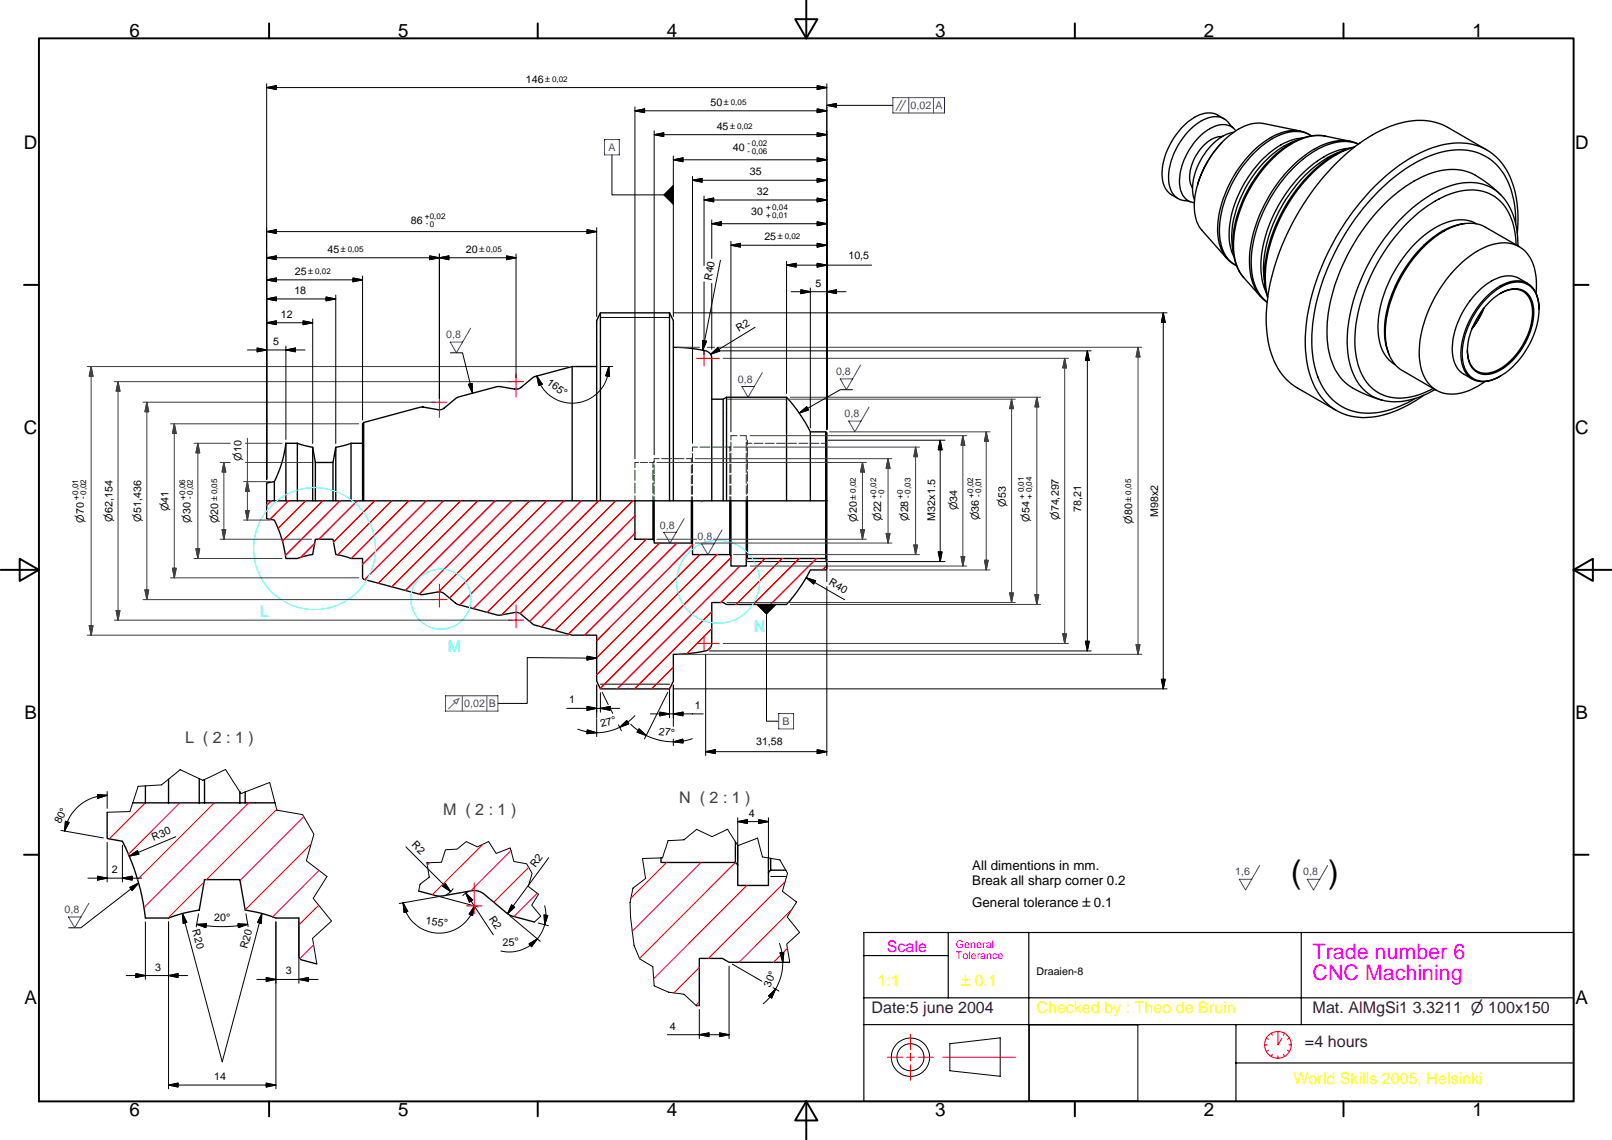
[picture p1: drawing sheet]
<svg xmlns="http://www.w3.org/2000/svg" width="420mm" height="297mm" viewBox="0 0 420 297" stroke-linecap="round" stroke-linejoin="round" font-family="sans-serif">
<g fill="none" stroke="#000" stroke-width=".26">
<path d="M69.5 22.8l2.5-.5v1zM69.5 21.8v103.1M69.5 22.8h146M165.5 28.9l2.5-.5v1zM165.5 28.9h50M165.5 27.9v91.6M170.5 35.1l2.5-.5v1zM170.5 35.1h45M170.5 34.1v84.4M213 22.3l2.5 .5-2.5 .5zM213 34.6l2.5 .5-2.5 .5zM213 28.4l2.5 .5-2.5 .5z"/>
<path d="M215.5 27.5l2.5-.6v1zM215.5 21.8v90M215.5 27.5h17.2M153 59.8l2.5 .5-2.5 .5zM155.5 59.3v23.2M159.5 40.4v10.4h13.5M175.5 41.6l2.5-.5v1zM175.5 41.6h40M175.5 40.6v41.9M180.5 47l2.5-.5v1zM180.5 47h35M180.5 46v69.5"/>
<path d="M183.5 52.1l2.5-.5v1zM183.5 52.1h32M183.5 51.1v18.1M185.5 58.3l2.5-.5v1zM185.5 58.3h30M185.5 57.3v10.1M213 57.8l2.5 .5-2.5 .5zM213 41.1l2.5 .5-2.5 .5zM213 51.6l2.5 .5-2.5 .5zM213 46.5l2.5 .5-2.5 .5zM69.5 77.9l2.5-.5v1zM69.5 72.9l2.5-.5v1z"/>
<path d="M69.5 60.3l2.5-.5v1zM69.5 67.2l2.5-.5v1zM69.5 77.9h18M69.5 72.9h25M69.5 60.3h86M69.5 67.2h65M85 77.4l2.5 .5-2.5 .5zM87.5 76.9v38.6M92 72.4l2.5 .5-2.5 .5zM94.5 71.9v37.6M112 66.7l2.5 .5-2.5 .5zM114.5 67.2l2.5-.5v1z"/>
<path d="M114.5 66.2v37.6M132 66.7l2.5 .5-2.5 .5zM134.5 66.2v32.2M183.5 73.4v15.5M185.5 73.9v17.1M187.8 67.8l-4.6 23.4M190.5 63.9l2.5-.5v1zM190.5 63.9h25M190.5 62.9v49.6M205 69.1l2.5-.5v1zM205 69.1h22.2M205 68.1v34.4"/>
<path d="M206.2 76h14.3M208.7 75.5l2.5 .5-2.5 .5zM211.2 75v36.5M213 68.6l2.5 .5-2.5 .5zM213 63.4l2.5 .5-2.5 .5zM215.5 76l2.5-.5v1zM64.5 91.2h15M67 90.7l2.5 .5-2.5 .5zM69.5 84.1l2.5-.5v1zM69.5 84.1h12M74.5 91.2l2.5-.5v1zM74.5 90.2v24.3"/>
<path d="M79 83.6l2.5 .5-2.5 .5zM81.5 83.1v32.4M117.4 91.9h3.2l2.6 10.6M139.9 98l1.4 2.1-.9 .4zM156.5 82.7h18M156.5 95.5h3.2M158.7 95.5l.2 2.5-1-.1zM158.7 95.5a9.7 9.7 0 0 1-2 5.8 9.6 9.6 0 0 1-15.8-1l-1-2.3M175.5 81.5h128.7M183.2 88.7l1 .2-1 2.3zM183.5 91.2v1.2M185.2 92.3l1.9-1.7 .5 .9z"/>
<path d="M187.5 91.4h96.9M196.8 85.3l-11.6 7M283.4 91.4l.5 2.5h-1zM283.4 91.4v78.2M303.2 81.5l.5 2.5h-1zM303.2 81.5v98M122.1 100.1l1-.2 .1 2.6zM208.3 107.6l2-1.6 .4 .8zM215.8 114.7h30.5M222.2 101.5h-3.2l-10.7 6.1M245.1 114.7l.4 2.5h-1zM245.1 114.7v31.6"/>
<path d="M194.8 146.3h20.4M210.2 150.5l2.4 .8-.5 .9zM210.2 150.5l10 5.8M215.5 146.8v4.8M215.5 152.9v43.9M215.8 146.3h30.5M244.5 143.8h1l-.4 2.5zM153 171l2.5 .5-2.5 .5zM155.5 171.5l-18.1-.2v12h-7.6M155.5 178.5v8.6M156.5 178.3h18M174.5 179.3v7.7"/>
<path d="M175.5 179.5h128.7M175.5 178.5v10.8M183.9 170.6v26.2M184.9 169.6h99.5M199.8 160v27.9h3.2M282.9 167.1h1l-.5 2.5zM302.7 177h1l-.5 2.5zM147.7 184.6h13.8M153 184.1l2.5 .5-2.5 .5zM153.1 190.2l2.4 .7-2.5 .3zM155.5 187.4v4.5M156.5 184.6l2.5-.5v1z"/>
<path d="M156.5 180.5v5.1M157 180.4l1.5 3.2M158.9 184.3l.8 1.6M161.2 188.9l.8 1.5M161.5 189.5l1.9-1.8 .5 .9zM164.4 188.7a15.7 15.7 0 0 0 16 3.8M165.5 186.5a13.5 13.5 0 0 1-14.9 3.5M166.6 189.9l1.8 1.7-2.3-.8zM169.5 186h13.8M172 185.5l2.5 .5-2.5 .5zM174.1 180.4l-6.1 12.1M175.5 186l2.5-.5v1z"/>
<path d="M175.5 193.3l2.5-.7v1zM175.5 192.6v1.7M183.9 195.9l2.5-.6v1.1zM183.9 195.9h31.6M213 195.3l2.5 .6-2.5 .5zM15.9 216.4l11 1.9M17 214l1 .3-1.2 2.2zM25.4 207l2.5 .2-2.4 .8zM27.9 211.6l6-.1 1.8-5.7a.83 .83 0 0 1 1.1-.9l5.3-.4 4.9-3.9 5.9 2.7 5.9-2.8 4 6.3 7.5-2.9 1.9 7.2 6.7 1.2 2.9 5.1-1.9 6.9 5.3 4.1-3.6 5.7 4.8 5.9-4.9 4.5 1.1 6.7M27.9 207.2a11.3 11.3 0 0 0-8.1 3.5l-1.1 1.3a12.7 12.7 0 0 0-1.9 4.5M27.9 206.2v4.4M27.9 219.5v10.3"/>
<path d="M45.8 218l-12.1 5.1M192.3 214.1l2.5-.5v1zM192.3 214.1h8M192.3 213.1v11.2M197.8 213.6l2.5 .5-2.5 .5zM200.3 213.1v13.2M22.9 228.8h14M25.4 228.3l2.5 .5-2.5 .5zM31.9 228.8l2.5-.5v1zM31.9 220.2v9.6M33.7 223.1l2.1-1.4 .4 .9zM33.8 231.2l2.3-1.1-1.7 1.9z"/>
<path d="M36.1 230.1l-15 11.6h-3.2M47.6 238l1.1 2.3-1 .3zM47.6 238l10.3 38.7 10.4-38.7M51.7 238.1l-.6 3.4M64.1 238.1l.6 3.3M68.3 238l-.2 2.6-.9-.3zM105.1 235.2l1.2 2.3-1 .3zM105.1 235.2a9.5 9.5 0 0 0 2.9 5.4 9.5 9.5 0 0 0 14.7-2.2l1-2.3M105.8 220.7l11.7 11.6M109.1 232.2l.4-1.8 2.4-1.8-.6-3.8 3.8-.1 1-3.3 3-.1 2.4-2 2.9 1.4 2.9-1.4 2 3.1 3.7-1.5 1 3.6 3.3 .6 1.4 2.5-1 3.4 2.7 2-1.8 2.8 2.4 2.9-1.7 1.5M114.3 233.6l-10.2 1.8M114.6 233.6l8.9 2.4"/>
<path d="M115.3 230.9l.8-.7 1.4 2.1zM118.1 231.5l-.6 .8-1.2 .8M121.4 232.7l1.8 1.8-.8 .6zM121.4 232.7l7.2 10.9M122 232.4l-1.4 1M123.6 236l1.1 .3M123.7 236.1l-.5 2.5-.9-.4zM132.8 238.6l8 6.7M133.3 235.8l.8 .6-1.8 1.7zM141.8 238.4l1 .1-.8 2.5zM142 236l.1 .6a9.4 9.4 0 0 1-.3 5l-.6 1.3a9.3 9.3 0 0 1-4.3 4.2 9.3 9.3 0 0 1-6.4 .7M143 223.5l-10.7 14.6"/>
<path d="M200.9 228.4h3.9M32.9 254.2h16M35.4 253.7l2.5 .5-2.5 .5zM37.9 240.2v15M43.9 254.2l2.5-.5v1zM43.9 240.2v43.5M51.3 240.9a37.6 37.6 0 0 0 13.3 0M51.3 240.9l2.5-.2-.2 1-1.1-.4M51.3 240.9l.9 .3M64.6 240.9l-2.6-.2 .2 1 1.1-.4M64.6 240.9l-.9 .3M66.9 255.2h16"/>
<path d="M69.4 254.7l2.5 .5-2.5 .5zM71.9 240.2v43.5M77.9 255.2l2.5-.5v1zM77.9 240.2v16M137.9 245.9l2.2-1.3-1.6 2.1zM140.3 240.5l2.6 .7M190 251.7v18.9M190.9 251.2l7.7 4.5M200.3 259.5l1.9-1.8-1.1 2.4zM201.5 257.3l1.5 .9M203.2 245.8a14 14 0 0 1-4.2 15.7M203.3 248.3l1-.1-.3 2.5z"/>
<path d="M205.7 250.7l-.6-4.7 3.3-3-3.2-4.1 2.4-3.9-3.7-2.8 1.4-4.7-2-3.4-4.6-.8-1.2-4.9-5.1 1.9-2.8-4.2-4 1.9-4-1.9-3.3 2.7-4.2 .2-1.4 4.5-5.2 .2 .8 5.2-3.3 2.5-.8 3.7 .1 3.8 1 7.4 1.4 3.5 3.4 2.1 .4 5 3.8 1.6 4 .6 3.2 3 .8-.1M174 269.6h16M182.3 269.6l2.5-.5v1zM182.3 263v7.6M187.5 269.1l2.5 .5-2.5 .5zM247.6 271.9l13.1-1.5v10l-13.1-1.4zM268.3 267.1h28.3v19.8h-28.3zM43.9 282.7l2.5-.5v1zM43.9 282.7h28M69.4 282.2l2.5 .5-2.5 .5z"/>
<circle cx="237.3" cy="275.5" r="5"/>
<circle cx="237.3" cy="275.5" r="3.5"/>
</g>
<g fill="none" stroke="#008000" stroke-width=".26">
<path d="M171.8 119.5h-1.3v1.1M172.5 119.5h2.5M175.7 119.5h2.6M178.9 119.5h1.3M180.2 119.5v1.1M180.3 119.4l-.1 .1M180.5 118.2v2.2M180.5 119.2l-.1 .1M181.8 116.5h-1.3v1.1M182.4 116.5h2.6M185.7 116.5h2.5M188.9 116.5h1.3"/>
<path d="M190.2 116.5v1.1M190.2 118.2v2.2M190.3 116.4l-.1 .1M190.5 115.2v2.3M190.5 118v2.3M190.5 116.2l-.1 .1M192.1 113.5h-1.6v1.2M192.9 113.5h1.6v1.2M194.5 118v2.3M194.6 115.3l-.1-.1v2.3M194.7 115.4l1.3 .1M194.8 114.7v1.3"/>
<path d="M194.8 116.6v2.5M194.8 119.8v2.5M196.6 115.5h2.3M199.5 115.5h2.3M202.4 115.5h2.3M205.3 115.5h2.3M208.2 115.5h2.4M211.1 115.5h2.4M215.3 115.4l-1.3 .1M215.5 115.2l-.1 .1M165.5 122.5v2.7M165.5 125.8v2.7"/>
<path d="M165.5 129.2v1.3M166.4 120.5h-.9v1.3M166.9 120.5h1.9M169.3 120.5h.9M170.2 120.5v1.3M170.2 122.5v2.7M170.2 125.8v2.7M170.2 129.2v1.3M170.3 120.4l-.1 .1M170.5 121.2v2.2M170.5 123.9v2.2M170.5 126.7v2.1"/>
<path d="M170.5 129.4v1.1M170.5 120.2l-.1 .1M180.2 121.2v2.2M180.2 123.9v2.2M180.2 126.7v2.1M180.2 129.4v1.1M180.5 121v2.2M180.5 123.8v2.2M180.5 126.6v2.2M180.5 129.4v1.1M190.2 121v2.2M190.2 123.8v2.2"/>
<path d="M190.2 126.6v2.2M190.2 129.4v1.1M190.5 120.9v2.2M190.5 123.7v2.3M190.5 126.5v2.3M190.5 129.4v1.1M194.5 120.9v2.2M194.5 123.7v2.3M194.5 126.5v2.3M194.5 129.4v1.1M194.8 122.9v2.6M194.8 126.1v2.5"/>
<path d="M194.8 129.2v1.3M215.2 145.5v.3M215.2 146v.3"/>
</g>
<g fill="none" stroke="#000" stroke-width=".36">
<path d="M318.5 37.1a27.1 27.1 0 0 0-6.4 11M318.5 35.6a7.6 7.6 0 0 0-6 3.8 11.4 11.4 0 0 0-2.3 8.3l.6 1.3M319.1 31l-1.7-1a6.7 6.7 0 0 0-7.2 1.3 18.6 18.6 0 0 0-7.3 14.8 5.5 5.5 0 0 0 2.5 4.7l1.7 .9M321.5 33.4l-.7-.7a5.1 5.1 0 0 0-4.3-2.3 13.2 13.2 0 0 0-9 6.7 15.7 15.7 0 0 0-2.6 11.6 5 5 0 0 0 4.7 3.7l.8 .2M321.6 34.5a13.5 13.5 0 0 0-8.9 7.6 12.4 12.4 0 0 0-1.3 10.1M322.1 34.1a4.6 4.6 0 0 0-6.2-.8 16.7 16.7 0 0 0-8.4 15.4 4.4 4.4 0 0 0 3.8 4.1M338.6 36.3a29 29 0 0 0-13.4 13.3 28.3 28.3 0 0 0-3.7 16.4M338.6 36.3a25.4 25.4 0 0 0-14 12.8 25.9 25.9 0 0 0-3.1 16.9M338.9 34.1l1.8 .6 1.1 .7a9.1 9.1 0 0 0-9.4 .3 30.2 30.2 0 0 0-14.6 25.1 9.6 9.6 0 0 0 3.9 8.1l.6 .3-1.2-.6-1.4-1.3M338.9 34.1a12.9 12.9 0 0 0-10 3.3 30.8 30.8 0 0 0-11.5 23 11.3 11.3 0 0 0 2.3 6.9M338.9 34.1l-9.6-1.9a11.6 11.6 0 0 0-9.2 3.4 26 26 0 0 0-8.8 18 9.5 9.5 0 0 0 2 6.4l6.4 7.3M339.5 36a17.7 17.7 0 0 0-11.5 6.7 28.5 28.5 0 0 0-7.6 19.9l.6 3 .6 1.3"/>
<path d="M345.4 35.5a14.5 14.5 0 0 0-11 3.5 35 35 0 0 0-12.9 24.2 13.2 13.2 0 0 0 2.6 9.1M345.4 35.5l-.8-.2a12.4 12.4 0 0 0-6 1M345.4 35.5l6.5 1.3M350.4 39.1a34.2 34.2 0 0 0-15.9 15.4 33.8 33.8 0 0 0-4.7 20.3M350.4 39.1a29.9 29.9 0 0 0-15.3 12.9 33.6 33.6 0 0 0-5.7 19.9l.4 2.9M351.8 38.6a20.4 20.4 0 0 0-12.4 6.7 36.6 36.6 0 0 0-10.8 24.2 15.2 15.2 0 0 0 1.4 6.7M351.9 36.8a14.7 14.7 0 0 0-11.1 3.2 37.5 37.5 0 0 0-15.1 27.8 13.7 13.7 0 0 0 2.8 9.4M351.9 36.8l2.2 .7M353 38.4a27.6 27.6 0 0 0-13.4 9.4 40 40 0 0 0-9.8 24.9l.2 2.9 .4 1.8M353.1 38.2l-2.7 .9M354 37.6a12.3 12.3 0 0 0-11 1.6 37 37 0 0 0-16.9 29.5 12.2 12.2 0 0 0 4.2 10M387.5 39.1l-10.2-5.9a17.5 17.5 0 0 0-15.2-.2 49.6 49.6 0 0 0-21.5 18.9 59 59 0 0 0-10.6 31.2 22.3 22.3 0 0 0 5.3 15.8l2.8 2.2 10.2 5.9"/>
<path d="M381.8 58.3a19.4 19.4 0 0 0-12.1 7 32.6 32.6 0 0 0-8.8 21.8l.3 2.5 .9 2.8M384.9 58.3a9.6 9.6 0 0 0-9.2 .2 31.9 31.9 0 0 0-15.1 18.5 19.9 19.9 0 0 0-.2 14.5 8.2 8.2 0 0 0 3.3 3.5M391.1 50.7a12 12 0 0 0-12.2-2.5 35.4 35.4 0 0 0-17.6 13.3 48.1 48.1 0 0 0-10.2 27.7 17.1 17.1 0 0 0 4.9 12.8l1.9 1.4 2.3 .8M391.1 50.7a23.5 23.5 0 0 0-9.6-6.3 18.6 18.6 0 0 0-14 3.4 50.6 50.6 0 0 0-20.6 30.2 27.5 27.5 0 0 0 1.1 18.2 13.1 13.1 0 0 0 7 6.1l5.2 1.9M391.1 50.7a18.4 18.4 0 0 1 4.5 13.4M395.1 58.4a21.3 21.3 0 0 0-4.9-15.4 14.2 14.2 0 0 0-14.4-3.4 38.6 38.6 0 0 0-18.6 12.5 61.8 61.8 0 0 0-15.1 32.4 26 26 0 0 0 3.1 17.1 13.6 13.6 0 0 0 15.3 5.6 27.7 27.7 0 0 0 8.4-3.4M321.5 66a13.4 13.4 0 0 0 2 5.4l.6 .9M324.1 72.3l4.4 4.9M328.5 77.2l1.8 1.6M329.8 74.8l.6 2.8M387.9 77.3a10.7 10.7 0 0 1 8.8-3.7 5.8 5.8 0 0 1 4.3 5.6 21.6 21.6 0 0 1-7.3 16.9 10.4 10.4 0 0 1-8.1 3.1 6 6 0 0 1-4.5-6.3 21.7 21.7 0 0 1 6.8-15.6zM388.2 78.7a9.1 9.1 0 0 1 8-3.3 5.4 5.4 0 0 1 3.6 5.7 18.7 18.7 0 0 1-9.9 15.9 4.9 4.9 0 0 1-7.4-4.6 18.7 18.7 0 0 1 5.7-13.7z"/>
<path d="M391 76.5a5.4 5.4 0 0 1 6.8 .1 8.2 8.2 0 0 1 1.3 7.8 18.5 18.5 0 0 1-9.3 12.3 4.8 4.8 0 0 1-7.2-4.1l-.1-1.3M395.1 63.8a15.2 15.2 0 0 0-5.3-12.4 12.6 12.6 0 0 0-11.9-.8 36.4 36.4 0 0 0-16.2 13.6 45 45 0 0 0-8.6 24.7 16.2 16.2 0 0 0 4.8 12.5 12.6 12.6 0 0 0 12.8 1.1l2.9-1.3M395.5 60.8a26.6 26.6 0 0 0-3.4-17.4 14.2 14.2 0 0 0-15.6-5.8 38.6 38.6 0 0 0-19.2 12 63 63 0 0 0-17 36.8 25.1 25.1 0 0 0 4 17 14.4 14.4 0 0 0 15 5 31.4 31.4 0 0 0 11.8-5.4M396 64.3l-8.9-5.1a10.4 10.4 0 0 0-10 .6 33.5 33.5 0 0 0-16.1 26.9 11.2 11.2 0 0 0 4 9.5l9.4 5.5M398.2 73.8l-2.3-1.3a7.5 7.5 0 0 0-7.8 1.2 22.3 22.3 0 0 0-9.5 18.2 6.9 6.9 0 0 0 2.9 5.6l2.2 1.3M400.4 76.4a13.9 13.9 0 0 0-2.9-11 8.7 8.7 0 0 0-9.2-1.5 27.9 27.9 0 0 0-14 13.1 27.4 27.4 0 0 0-4 18.7 8.3 8.3 0 0 0 11.5 6.4l3.3-1.4 1.9-1.3M149.1 95.5v35M155.5 95.5h-6.4l-9.9 2.7-4 3.1-1.1 .1-3.7-.7-.9 .1-10 2.6-4.3 3.3-.7 .1-4.1-.7h-.9l-14.7 4-.3 .3v20.1M156.5 81.5v49M174.5 81.5h-18l-1 2v47M174.5 81.5v49M174.5 81.5l1 2v47"/>
<path d="M175.5 90.5a31.6 31.6 0 0 1 9 1.2l.8 .7 .2 1v37.1M386.7 80.4l-1.1 2.3-1.9 2.8M386.8 80.3a20.8 20.8 0 0 1-3.2 5.4M401.1 80.6a6.9 6.9 0 0 0-3.7-7.1 8.9 8.9 0 0 0-8.4 2.4 22.3 22.3 0 0 0-8.2 17.4 5.9 5.9 0 0 0 5.2 6.1 8.7 8.7 0 0 0 5.1-1.4M74.5 115.5a30.6 30.6 0 0 1-3 10M74.5 115.5v15M74.5 115.5h3M77.5 115.5l4 1.1M77.5 115.5v15M81.5 116.6v13.9M81.5 116.6l.7 3.9M87.5 116.6l-.7 3.9h-4.6"/>
<path d="M87.5 116.6v13.9M91.5 115.5l-4 1.1M91.5 115.5v15M91.5 115.5h3M94.8 110.1v20.4M185.5 104h3l.9-.5h15.6a40.3 40.3 0 0 1 6.2 9h4M188.5 104v26.5M189.4 103.5v27M205 103.5v27M211.2 112.5v18M215.2 112.5v33M215.2 112.5l.3 .3v33"/>
<path d="M374 101.5a18.8 18.8 0 0 1-13.8 2.7M69.5 130.5v4.6l2 .4a30.9 30.9 0 0 1 3 10h3l4-1 .7-4h4.6l.7 4 4 1h3v5.1l.3 .3 15 4 5-.7 1 .5 3.4 2.8 10.6 2.8 5.1-.7 .9 .4 3.4 2.8 9.9 2.7h6.4v12l1 2h18l1-2v-7a32 32 0 0 0 9-1.1l.8-.8 .2-.6v-11h3l.9 .5h15.6l3.4-4.3 2.8-4.7h4l.3-.3v-2.4l-.3-.3h-20.4l-.3 .3v1.7h-4v-2.7l-.3-.3h-9.7v-2.7l-.3-.3h-9.7v-.7l-.3-.3h-4.7v-10M69.5 130.5h146M71.5 125.5l-2 .4v4.6M71.5 125.5v5M82.2 120.5v10M86.8 120.5v10M170.2 130.5v10M170.5 130.5v10.3M180.2 130.5v11M180.5 130.5v11.3M190.2 130.5v14"/>
<path d="M190.5 130.5v14.3M194.5 130.5v15.3M194.8 130.5v15M27.9 211.6v6.9l4 .7a59.5 59.5 0 0 1 6 20h6l4-1.3 4-.8 1.4-7.9h9.2l1.4 7.9 4.1 .8 3.9 1.3h6v10.1l.6 .8 4.1 1.1M34.6 209.2h37.1M37.9 204.8v4.4M43.9 203v6.2M51.9 202.9v6.3M53.3 203.1v6.1M62.5 206.3v2.9M63.9 206.3v2.9M191.7 219.3v5.4"/>
<path d="M109.1 232.2l4.5 1.2 1.3 .1 8-1.4a4 4 0 0 1 3.3 .9l6.6 5.4 6.5 1.8M172.3 223.5v1.2h19.4l.6 .6v5.4h8v-3.4l.6-.6h3.9M192.3 220.2v5.1M200.3 223.5v3.8M200.9 223.7v3M205.7 250.7h-15.7l-1.7-1h-6v12.3"/>
</g>
<g fill="none" stroke="#000" stroke-width=".51">
<path d="M10.1 10h400.1v277h-400.1zM70.1 6.1v3.9M140.2 6.1v3.9M207.3 5h5.8l-2.9 5zM210.2 0v10M280.2 6.1v3.9M350.2 6.1v3.9M6.3 74.2h3.8M410.2 74.2h3.9M.2 148.5h9.9M5.1 145.6l5 2.9-5 2.9zM410.2 148.5l5-2.9v5.8z"/>
<path d="M410.2 148.5h9.9M6.3 222.7h3.8M410.2 222.7h3.9M70.1 287v3.9M140.2 287v3.9M210.2 287l2.9 5h-5.8zM210.2 287v10M280.2 287v3.9M350.2 287v3.9"/>
</g>
<g fill="none" stroke="#f00" stroke-width=".26">
<path d="M132.5 99.4h4M134.5 97.4v6M181.5 93.4h6M183.5 91.4v4M112.5 104.8h4M114.5 102.8v6M70.7 130.5l-1.2 1.2M75.2 130.5l-4.8 4.8M79.6 130.5l-7.2 7.2M84.1 130.5l-10.5 10.5M88.6 130.5l-14.3 14.3M93.1 130.5l-10 10"/>
<path d="M97.6 130.5l-10.7 10.7M102.1 130.5l-14.1 14.1M106.6 130.5l-15 15M111.1 130.5l-16.6 16.6M115.6 130.5l-20.6 20.5M120 130.5l-21.4 21.5M124.6 130.5l-22.5 22.4M129 130.5l-23.3 23.4M133.5 130.5l-24.3 24.3M138 130.5l-23.7 23.7M142.5 130.5l-25.4 25.4M147 130.5l-27.1 27.1"/>
<path d="M151.5 130.5l-28.1 28.1M156 130.5l-29.1 29.1M160.5 130.5l-29.7 29.7M165 130.5l-29.5 29.4M165.5 138.9l-24.4 24.4M165.5 134.4l-27.5 27.5M182.9 130.5h.1M82 141.6l-3.7 3.7M112.5 156.2h4M114.5 152.2v6M134.5 157.6v6M168.4 140.5l-23.8 23.8"/>
<path d="M171.9 141.5l-23.7 23.7M176.4 141.5l-24 24M180.5 141.9l-25 25M182.4 144.5l-26.9 26.9M185.5 159.3l-20.2 20.2M186.9 144.5l-31.4 31.4M190.5 145.4l-34 34M192.9 147.5l-32 32M194.8 145.5l-.3 .4M199.4 145.5l-11.6 11.5M203.8 145.5l-12 12M208.3 145.5l-12 12"/>
<path d="M212.8 145.5l-12 12M215.5 147.3l-1.2 1.2M132.5 161.6h4M174.7 179.1l-.4 .4M175.5 173.8l-5.7 5.7M181.5 167.7h6M183.5 165.7v3.9M185.1 168.7l-.4 .4M185.5 163.8l-6.5 6.5M37.9 209.2l-9.4 9.4M46.9 209.2l-13.5 13.5M55.8 209.2l-20 20.1"/>
<path d="M64.8 209.2h.1M64.8 209.2l-27.3 27.4M72.1 210.9l-18.3 18.3M79.2 212.8l-16.6 16.6M81.1 219.9l-17.2 17.2M53.2 229.8l-9.4 9.4M83.1 235.9l-5.2 5.1M83.2 226.8l-12.2 12.1M112.1 224.7l-.7 .8M121.6 236h4M123.6 230v8M125.8 220l-13.1 13.1"/>
<path d="M133.2 221.6l-10.5 10.6M137.8 226l-9.1 9.1M140 232.7l-6 6.1M173.7 224.7l-9.2 9.3M182.7 224.7l-17.9 17.9M191.7 224.7l-25 25M194.7 230.7l-24.3 24.3M204.7 229.7l-20.1 20M206.4 236.9l-13.8 13.8M81.8 246.2l-3.6 3.5M182.3 252.1l-6.6 6.6M205.2 247.1l-3.6 3.6"/>
<path d="M182.3 261l-.9 .9M231.3 275.5h4M236.3 275.5h2M237.3 269.5v4M237.3 274.5v2M237.3 277.5v4M239.3 275.5h4M245.8 275.5h18.9M329.6 272.2h.6M330.1 270.5l.5 .3M330.6 273.7l-.5 .3M331.3 269.2l.3 .6"/>
<path d="M331.6 274.7l-.3 .6M333.1 269.5v2.7l1-1.6M333.1 268.8v.6M333.1 275.1v.6M334.5 274.7l.3 .6M334.8 269.2l-.3 .6M335.6 273.7l.5 .3M336 272.2h.6M336.1 270.5l-.5 .3"/>
<circle cx="333.1" cy="272.2" r="3.5"/>
</g>
<path d="M225.2 260h22M225.2 243h185v44h-185zM225.2 249h22M247.2 260h20.9v27M247.2 243v17M268.1 243v17h142.1M339.2 243v24M225.2 267h185M322.1 267v20M322.1 277h88.1" fill="none" stroke="#000" stroke-width=".3"/>
<g fill="none" stroke="#0ff" stroke-width=".26">
<circle cx="82" cy="142.9" r="15.9"/>
<circle cx="114.9" cy="156.1" r="7.8"/>
<circle cx="187.2" cy="151.6" r="10.8"/>
</g>
<g fill="none" stroke="#00f" stroke-width=".26">
<path d="M157.6 36.4h3.8v4h-3.8zM232.7 25.4h13.5v4h-13.5zM236.9 25.4v4M243.3 25.4v4M122.7 85.5l-3.7 6.4-1.7-2.8h3.3M198.7 97.1l-3.7 6.4-1.6-2.8h3.2M224.3 95.1l-3.7 6.4-1.6-2.8h3.2M226.5 106.1l-3.7 6.4-1.6-2.8h3.2M178.3 135.1l-3.7 6.4-1.6-2.8h3.3M188.2 138.1l-3.7 6.4-1.6-2.8h3.2M116.1 181.3h13.7v4h-13.7zM120.5 181.3v4"/>
<path d="M126.9 181.3v4M203 185.9h3.8v4h-3.8zM23.2 235.4l-3.7 6.3-1.6-2.8h3.2M328.3 225.5l-3.7 6.4-1.6-2.8h3.3M346 225.5l-3.6 6.4-1.7-2.8h3.3"/>
</g>
<g fill="none" stroke="#3f3f3f" stroke-width=".26">
<path d="M22.7 95.5h125.5M23.8 95.5l.4 2.5h-.9zM23.8 95.5v70M29.8 99.4h103.7M30.8 99.4l.5 2.5h-1zM30.8 99.4v62.2M176.5 90.5h5.8M184.4 90.5h1.9M186.9 90.5h110.7M188.5 93.4h90M277.5 93.4l.5 2.5h-1zM277.5 93.4v74.3"/>
<path d="M296.6 90.5l.5 2.5h-1zM296.6 90.5v80M37.3 104.8h76.2M38.3 104.8l.5 2.5h-1zM38.3 104.8v51.4M44.4 110.4h49.1M45.4 110.4l.5 2.5h-1zM45.4 110.4v40.2M50.6 115.5h9.4M51.6 115.5l.5 2.5h-1zM51.6 115.5v30M64 115.5h9.5"/>
<path d="M64.5 114.2v21.3M181.2 119.5h51.3M189.5 104h75.2M191.2 116.5h48.5M195.5 113.5h56.5M206 103.5h65.2M216.2 112.5h41.9M231.5 119.5l.5 2.5h-1zM231.5 119.5v22M238.6 116.5l.6 2.5h-1zM238.6 116.5v28M251 113.5l.5 2.5h-1z"/>
<path d="M251 113.5v34M257.1 112.5l.5 2.5h-1zM257.1 112.5v36M263.7 104l.4 2.5h-.9zM263.7 104v53M270.2 103.5l.6 2.5h-1.1zM270.2 103.5v54M57.4 120.5h2.6M57.9 138h1l-.6 2.5zM58.3 120.5l.6 2.5h-1zM58.3 120.5v20M63.5 125.5h7"/>
<path d="M63.5 135.5h7M64 133h.9l-.4 2.5zM64 120.5h17.2M64.5 125.5l.4 2.5h-.9zM171.2 120.5h54.6M224.3 138h1l-.5 2.5zM224.8 120.5l.5 2.5h-1zM224.8 120.5v20M231 139h1l-.5 2.5zM30.3 159.1h1l-.5 2.5zM37.3 156.2h76.2M37.8 153.7h1l-.5 2.5z"/>
<path d="M44.4 150.6h49.1M44.9 148.1h1l-.5 2.5zM50.6 145.5h22.9M51.1 143h1l-.5 2.5zM57.4 140.5h23.8M171.2 140.5h10.4M181.2 141.5h51.3M185.9 140.5h39.9M189.5 157h75.2M191.2 144.5h48.5M195.5 147.5h56.5M206 157.5h65.2"/>
<path d="M216.2 148.5h41.9M238.2 142h1l-.6 2.5zM250.5 145h1l-.5 2.5zM256.6 146h1l-.5 2.5zM263.2 154.5h.9l-.4 2.5zM269.7 155h1.1l-.6 2.5zM22.7 165.5h125.5M23.3 163h.9l-.4 2.5zM29.8 161.6h103.7M176.5 170.5h121.1M188.5 167.7h90M277 165.1h1l-.5 2.6z"/>
<path d="M296.1 168h1l-.5 2.5z"/>
</g>
<g fill="#3f3f3f" stroke="#3f3f3f" stroke-width=".26">
<path d="M224.8 120.5l.5 2.5h-1z"/>
<path d="M224.3 138h1l-.5 2.5z"/>
<path d="M231.5 119.5l.5 2.5h-1z"/>
<path d="M231 139h1l-.5 2.5z"/>
<path d="M238.6 116.5l.6 2.5h-1z"/>
<path d="M238.2 142h1l-.6 2.5z"/>
<path d="M251 113.5l.5 2.5h-1z"/>
<path d="M250.5 145h1l-.5 2.5z"/>
<path d="M257.1 112.5l.5 2.5h-1z"/>
<path d="M256.6 146h1l-.5 2.5z"/>
<path d="M263.7 104l.4 2.5h-.9z"/>
<path d="M263.2 154.5h.9l-.4 2.5z"/>
<path d="M270.2 103.5l.6 2.5h-1.1z"/>
<path d="M269.7 155h1.1l-.6 2.5z"/>
<path d="M296.6 90.5l.5 2.5h-1z"/>
<path d="M296.1 168h1l-.5 2.5z"/>
<path d="M277.5 93.4l.5 2.5h-1z"/>
<path d="M277 165.1h1l-.5 2.6z"/>
<path d="M64.5 125.5l.4 2.5h-.9z"/>
<path d="M64 133h.9l-.4 2.5z"/>
<path d="M51.6 115.5l.5 2.5h-1z"/>
<path d="M51.1 143h1l-.5 2.5z"/>
<path d="M45.4 110.4l.5 2.5h-1z"/>
<path d="M44.9 148.1h1l-.5 2.5z"/>
<path d="M58.3 120.5l.6 2.5h-1z"/>
<path d="M57.9 138h1l-.6 2.5z"/>
<path d="M23.8 95.5l.4 2.5h-.9z"/>
<path d="M23.3 163h.9l-.4 2.5z"/>
<path d="M38.3 104.8l.5 2.5h-1z"/>
<path d="M37.8 153.7h1l-.5 2.5z"/>
<path d="M30.8 99.4l.5 2.5h-1z"/>
<path d="M30.3 159.1h1l-.5 2.5z"/>
</g>
<g fill="#000" stroke="#000" stroke-width=".26">
<path d="M69.5 22.8l2.5-.5v1zM165.5 28.9l2.5-.5v1zM170.5 35.1l2.5-.5v1zM213 22.3l2.5 .5-2.5 .5zM213 34.6l2.5 .5-2.5 .5zM213 28.4l2.5 .5-2.5 .5zM215.5 27.5l2.5-.6v1zM69.5 60.3l2.5-.5v1zM173 50.8l2.5-2.5v5zM175.5 41.6l2.5-.5v1zM180.5 47l2.5-.5v1zM183.5 52.1l2.5-.5v1z"/>
<path d="M185.5 58.3l2.5-.5v1zM213 57.8l2.5 .5-2.5 .5zM213 41.1l2.5 .5-2.5 .5zM213 51.6l2.5 .5-2.5 .5zM213 46.5l2.5 .5-2.5 .5zM69.5 77.9l2.5-.5v1zM69.5 72.9l2.5-.5v1zM69.5 67.2l2.5-.5v1zM85 77.4l2.5 .5-2.5 .5zM92 72.4l2.5 .5-2.5 .5zM112 66.7l2.5 .5-2.5 .5zM114.5 67.2l2.5-.5v1z"/>
<path d="M132 66.7l2.5 .5-2.5 .5zM153 59.8l2.5 .5-2.5 .5zM190.5 63.9l2.5-.5v1zM205 69.1l2.5-.5v1zM208.7 75.5l2.5 .5-2.5 .5zM213 68.6l2.5 .5-2.5 .5zM213 63.4l2.5 .5-2.5 .5zM215.5 76l2.5-.5v1zM67 90.7l2.5 .5-2.5 .5zM69.5 84.1l2.5-.5v1zM74.5 91.2l2.5-.5v1zM79 83.6l2.5 .5-2.5 .5z"/>
<path d="M158.7 95.5l.2 2.5-1-.1zM183.2 88.7l1 .2-1 2.3zM185.2 92.3l1.9-1.7 .5 .9zM283.4 91.4l.5 2.5h-1zM303.2 81.5l.5 2.5h-1zM122.1 100.1l1-.2 .1 2.6zM139.9 98l1.4 2.1-.9 .4zM208.3 107.6l2-1.6 .4 .8zM245.1 114.7l.4 2.5h-1zM197.3 157.5h5l-2.5 2.5zM210.2 150.5l2.4 .8-.5 .9zM244.5 143.8h1l-.4 2.5z"/>
<path d="M153 171l2.5 .5-2.5 .5zM282.9 167.1h1l-.5 2.5zM302.7 177h1l-.5 2.5zM153.1 190.2l2.4 .7-2.5 .3zM153 184.1l2.5 .5-2.5 .5zM156.5 184.6l2.5-.5v1zM161.5 189.5l1.9-1.8 .5 .9zM166.6 189.9l1.8 1.7-2.3-.8zM172 185.5l2.5 .5-2.5 .5zM175.5 193.3l2.5-.7v1zM175.5 186l2.5-.5v1zM183.9 195.9l2.5-.6v1.1z"/>
<path d="M213 195.3l2.5 .6-2.5 .5zM17 214l1 .3-1.2 2.2zM25.4 207l2.5 .2-2.4 .8zM192.3 214.1l2.5-.5v1zM197.8 213.6l2.5 .5-2.5 .5zM25.4 228.3l2.5 .5-2.5 .5zM31.9 228.8l2.5-.5v1zM33.8 231.2l2.3-1.1-1.7 1.9zM33.7 223.1l2.1-1.4 .4 .9zM105.1 235.2l1.2 2.3-1 .3zM115.3 230.9l.8-.7 1.4 2.1zM123.7 236.1l-.5 2.5-.9-.4z"/>
<path d="M121.4 232.7l1.8 1.8-.8 .6zM133.3 235.8l.8 .6-1.8 1.7zM141.8 238.4l1 .1-.8 2.5zM35.4 253.7l2.5 .5-2.5 .5zM43.9 254.2l2.5-.5v1zM47.6 238l1.1 2.3-1 .3zM51.3 240.9l2.5-.2-.2 1zM62 240.7l2.6 .2-2.4 .8zM68.3 238l-.2 2.6-.9-.3zM69.4 254.7l2.5 .5-2.5 .5zM77.9 255.2l2.5-.5v1zM137.9 245.9l2.2-1.3-1.6 2.1z"/>
<path d="M203.3 248.3l1-.1-.3 2.5zM182.3 269.6l2.5-.5v1zM187.5 269.1l2.5 .5-2.5 .5zM200.3 259.5l1.9-1.8-1.1 2.4zM43.9 282.7l2.5-.5v1zM69.4 282.2l2.5 .5-2.5 .5z"/>
</g>
<g font-size="8.4">
<text x="336.4" y="230.1">(</text>
<text x="346.2" y="230.1">)</text>
</g>
<g font-size="5.6" fill="#f0f">
<text x="342.1" y="249.9">Trade number 6</text>
<text x="342.1" y="255.5">CNC Machining</text>
</g>
<g font-size="4.9">
<text x="33.8" y="9.6">6</text>
<text x="103.8" y="9.6">5</text>
<text x="173.8" y="9.6">4</text>
<text x="243.8" y="9.6">3</text>
<text x="313.8" y="9.6">2</text>
<text x="383.8" y="9.6">1</text>
<text x="6.3" y="38.9">D</text>
<text x="410.5" y="38.9">D</text>
<text x="6.3" y="113.1">C</text>
<text x="410.5" y="113.1">C</text>
<text x="6.4" y="187.3">B</text>
<text x="410.7" y="187.3">B</text>
<text x="6.4" y="261.6">A</text>
<text x="410.6" y="261.6">A</text>
<text x="33.8" y="290.9">6</text>
<text x="103.8" y="290.9">5</text>
<text x="173.8" y="290.9">4</text>
<text x="243.8" y="290.9">3</text>
<text x="313.8" y="290.9">2</text>
<text x="383.8" y="290.9">1</text>
</g>
<g font-size="4.2" fill="#0ff">
<text x="67.7" y="160.7">L</text>
<text x="196.5" y="164.6">N</text>
<text x="116.7" y="169.9">M</text>
</g>
<g font-size="4.2" fill="#3f3f3f">
<text x="48.2" y="193.5">L ( 2 : 1 )</text>
<text x="177" y="209.1">N ( 2 : 1 )</text>
<text x="115.5" y="212.3">M ( 2 : 1 )</text>
</g>
<text font-size="4.2" fill="#f0f" x="231.1" y="247.9">Scale</text>
<g font-size="4.2" fill="#ff0">
<text x="228.7" y="256.9">1:1</text>
<text x="270.1" y="264.1">Checked by : Theo de Bruin</text>
<text x="337.1" y="282.4">World Skills 2005, Helsinki</text>
</g>
<g font-size="4.2" fill="#400040">
<text x="227.1" y="264.1">Date:5 june 2004</text>
<text x="342.1" y="264.1">Mat. AlMgSi1 3.3211 ⌀ 100x150</text>
<text x="340.1" y="272.9">=4 hours</text>
</g>
<text font-size="3.9" fill="#ff0" x="250.4" y="256.8">±0.1</text>
<g font-size="3.5">
<text x="253.4" y="226.6">All dimentions in mm.</text>
<text x="253.4" y="230.5">Break all sharp corner 0.2</text>
<text x="253.4" y="236.3">General tolerance ±0.1</text>
</g>
<g font-size="2.8">
<text x="137" y="21.5">146</text>
<text x="185.2" y="27.6">50</text>
<text x="186.8" y="33.8">45</text>
<text x="191" y="39.5">40</text>
<text x="195.4" y="45.7">35</text>
<text x="197.3" y="50.8">32</text>
<text x="107.1" y="58.3">86</text>
<text x="195.8" y="56.1">30</text>
<text x="85.4" y="65.8">45</text>
<text x="121.4" y="65.8">20</text>
<text x="199.2" y="62.6">25</text>
<text x="76.8" y="71.6">25</text>
<text x="221.1" y="67.5">10,5</text>
<text x="76.7" y="76.6">18</text>
<text x="185.4" y="73.2" transform="rotate(-79 185.4 73.2)">R40</text>
<text x="212.6" y="74.7">5</text>
<text x="73.2" y="82.9">12</text>
<text x="71.2" y="89.9">5</text>
<text x="192.6" y="86.4" transform="rotate(-31 192.6 86.4)">R2</text>
<text x="142.4" y="100" transform="rotate(36 142.4 100)">165°</text>
<text x="243.8" y="135.6" transform="rotate(-90 243.8 135.6)">M32x1.5</text>
<text x="281.8" y="133.5" transform="rotate(-90 281.8 133.5)">78,21</text>
<text x="301.9" y="134.7" transform="rotate(-90 301.9 134.7)">M98x2</text>
<text x="215.8" y="152.3" transform="rotate(30 215.8 152.3)">R40</text>
<text x="148.3" y="183.3">1</text>
<text x="181.1" y="184.7">1</text>
<text x="156.8" y="189.5" transform="rotate(-16 156.8 189.5)">27°</text>
<text x="171.6" y="191.4" transform="rotate(7 171.6 191.4)">27°</text>
<text x="197.1" y="194.2">31,58</text>
<text x="15.8" y="214.8" transform="rotate(-64 15.8 214.8)">80°</text>
<text x="195.2" y="212.8">4</text>
<text x="40" y="219" transform="rotate(-23 40 219)">R30</text>
<text x="107.2" y="220.2" transform="rotate(45 107.2 220.2)">R2</text>
<text x="29.1" y="227.5">2</text>
<text x="139.5" y="226.1" transform="rotate(-53 139.5 226.1)">R2</text>
<text x="127.3" y="239.4" transform="rotate(56 127.3 239.4)">R2</text>
<text x="50.1" y="242.4" transform="rotate(75 50.1 242.4)">R20</text>
<text x="55.8" y="240.1">20°</text>
<text x="110.9" y="240.9" transform="rotate(5 110.9 240.9)">155°</text>
<text x="64.4" y="247.3" transform="rotate(-75 64.4 247.3)">R20</text>
<text x="131.1" y="246.4" transform="rotate(-3 131.1 246.4)">25°</text>
<text x="40.4" y="252.9">3</text>
<text x="74.5" y="253.9">3</text>
<text x="200.8" y="257.4" transform="rotate(-68 200.8 257.4)">30°</text>
<text x="270.1" y="253.9">Draaien-8</text>
<text x="174.6" y="268.4">4</text>
<text x="55.8" y="281.5">14</text>
</g>
<g font-size="2.8" fill="#00f">
<text x="237.4" y="28.3">0,02</text>
<text x="243.8" y="28.5">A</text>
<text x="158.6" y="39.4">A</text>
<text x="116.3" y="88.1">0,8</text>
<text x="192.3" y="99.7">0,8</text>
<text x="217.9" y="97.8">0,8</text>
<text x="220.1" y="108.7">0,8</text>
<text x="172" y="137.7">0,8</text>
<text x="181.8" y="140.7">0,8</text>
<text x="121" y="184.1">0,02</text>
<text x="127.5" y="184.3">B</text>
<text x="204" y="188.9">B</text>
<text x="321.9" y="228.1">1,6</text>
<text x="339.7" y="228.1">0,8</text>
<text x="16.8" y="237.9">0,8</text>
</g>
<g font-size="2.8" fill="#f0f">
<text x="249.1" y="249.9">Tolerance</text>
<text x="249.1" y="246.9">General</text>
</g>
<g font-size="2.6" fill="#00f">
<text x="233.2" y="28.9">∥</text>
<text x="116.6" y="184.7">↗</text>
</g>
<g font-size="2.6">
<text x="63" y="120" transform="rotate(-90 63 120)">⌀10</text>
<text x="21.8" y="136.1" transform="rotate(-90 21.8 136.1)">⌀70</text>
<text x="29.3" y="135.9" transform="rotate(-90 29.3 135.9)">⌀62,154</text>
<text x="36.8" y="135.9" transform="rotate(-90 36.8 135.9)">⌀51,436</text>
<text x="44" y="133.2" transform="rotate(-90 44 133.2)">⌀41</text>
<text x="49.6" y="136.1" transform="rotate(-90 49.6 136.1)">⌀30</text>
<text x="56.9" y="136.3" transform="rotate(-90 56.9 136.3)">⌀20</text>
<text x="223.3" y="136" transform="rotate(-90 223.3 136)">⌀20</text>
<text x="229.7" y="135.8" transform="rotate(-90 229.7 135.8)">⌀22</text>
<text x="236.7" y="135.8" transform="rotate(-90 236.7 135.8)">⌀28</text>
<text x="249.5" y="132.9" transform="rotate(-90 249.5 132.9)">⌀34</text>
<text x="255.1" y="135.6" transform="rotate(-90 255.1 135.6)">⌀36</text>
<text x="262.1" y="132.1" transform="rotate(-90 262.1 132.1)">⌀53</text>
<text x="268.3" y="136" transform="rotate(-90 268.3 136)">⌀54</text>
<text x="276" y="135.5" transform="rotate(-90 276 135.5)">⌀74,297</text>
<text x="295.1" y="136.4" transform="rotate(-90 295.1 136.4)">⌀80</text>
</g>
<g font-size="2.1">
<text x="194.8" y="40">- 0,06</text>
<text x="194.8" y="38">- 0,02</text>
<text x="110.7" y="57.1">+0,02</text>
<text x="111" y="58.9">- 0</text>
<text x="199.7" y="56.8">+ 0,01</text>
<text x="199.7" y="54.8">+ 0,04</text>
<text x="20.5" y="130.3" transform="rotate(-90 20.5 130.3)">+0,01</text>
<text x="22.4" y="130" transform="rotate(-90 22.4 130)">- 0,02</text>
<text x="48.4" y="130.3" transform="rotate(-90 48.4 130.3)">+0,06</text>
<text x="50.2" y="130" transform="rotate(-90 50.2 130)">- 0,02</text>
<text x="228.5" y="129.9" transform="rotate(-90 228.5 129.9)">+0,02</text>
<text x="230.2" y="129.7" transform="rotate(-90 230.2 129.7)">- 0</text>
<text x="235.3" y="129.9" transform="rotate(-90 235.3 129.9)">+0</text>
<text x="237.3" y="129.7" transform="rotate(-90 237.3 129.7)">- 0,03</text>
<text x="253.8" y="129.7" transform="rotate(-90 253.8 129.7)">+0,02</text>
<text x="255.7" y="129.5" transform="rotate(-90 255.7 129.5)">- 0,01</text>
<text x="267" y="129.9" transform="rotate(-90 267 129.9)">+ 0,01</text>
<text x="269" y="129.9" transform="rotate(-90 269 129.9)">+ 0,04</text>
</g>
<g font-size="2">
<text x="142.1" y="21.3">±0,02</text>
<text x="188.7" y="27.3">±0,05</text>
<text x="190.3" y="33.5">±0,02</text>
<text x="88.9" y="65.6">±0,05</text>
<text x="124.9" y="65.6">±0,05</text>
<text x="202.7" y="62.4">±0,02</text>
<text x="80.3" y="71.4">±0,02</text>
<text x="56.6" y="130.6" transform="rotate(-90 56.6 130.6)">±0,05</text>
<text x="223.1" y="130.2" transform="rotate(-90 223.1 130.2)">±0,02</text>
<text x="294.9" y="130.7" transform="rotate(-90 294.9 130.7)">±0,05</text>
</g>
</svg>
